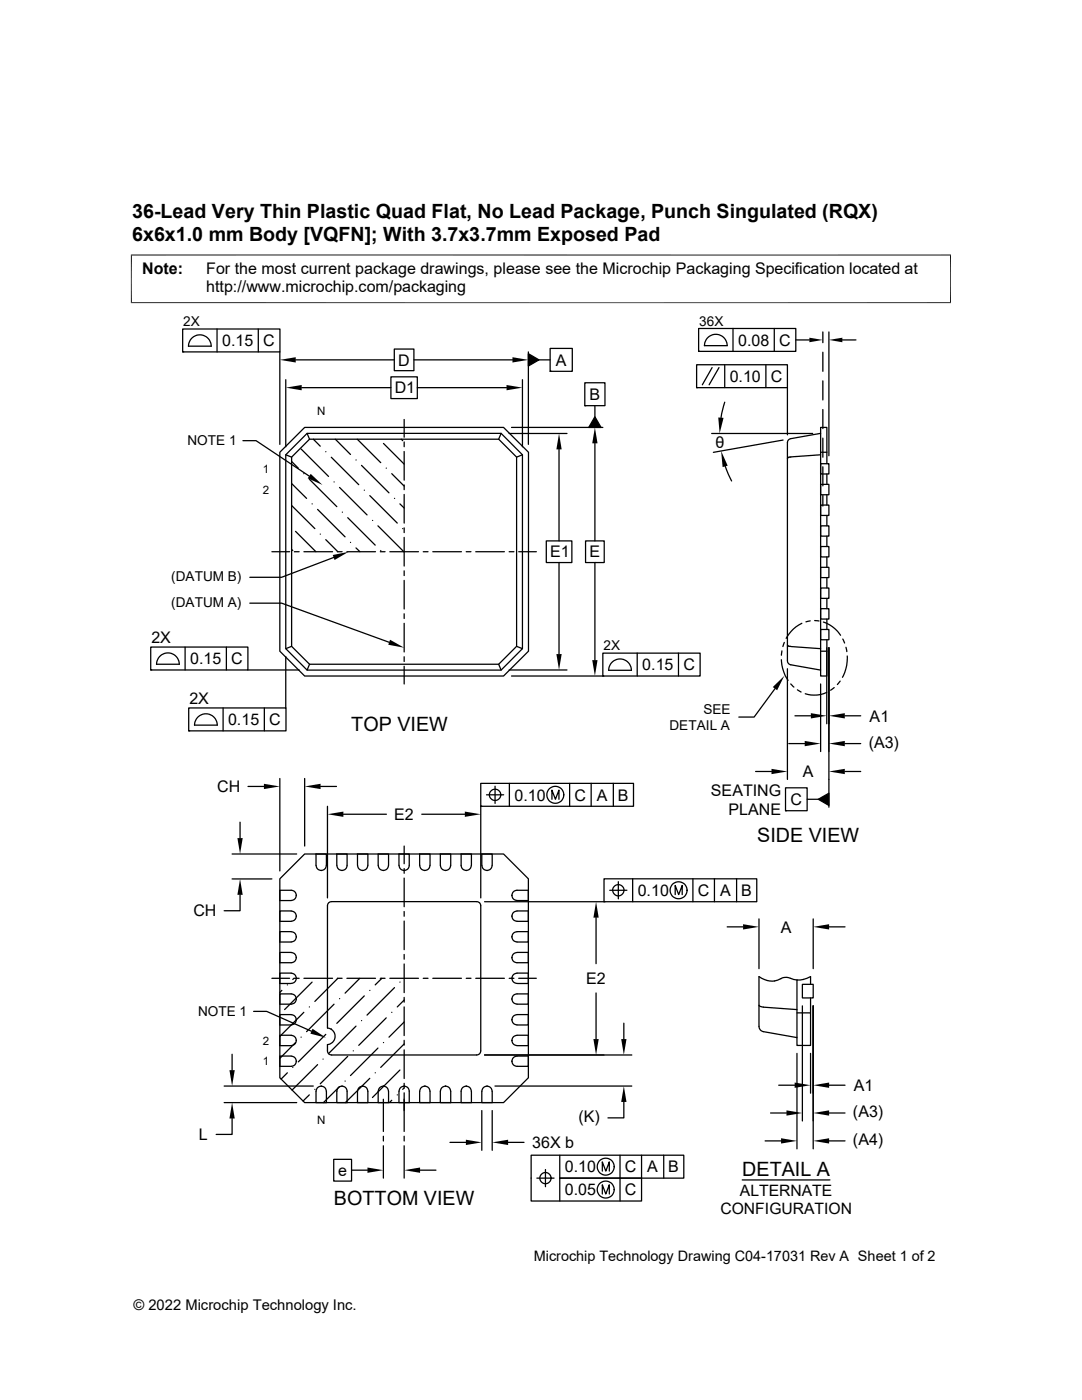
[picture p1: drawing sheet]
<svg xmlns="http://www.w3.org/2000/svg" width="216mm" height="279mm" viewBox="0 0 216 279" stroke-linecap="round" stroke-linejoin="round" font-family="sans-serif">
<g fill="none" stroke="#000" stroke-width=".25">
<path d="M36.4 65.7h19.5v4.5h-19.5zM36.4 70.2h.1M38.4 67.4a2.27 2.27 0 0 1 2.4-.4 2.27 2.27 0 0 1 1.3 2.1h-4.5l.2-.9zM43.3 65.7v4.5M51.5 65.7v4.5M55.8 70.2v18.5M57 75.8v13.4M59 71.8h19.7M60.2 77.4h17.8M78 75.2h5.3v4.3h-5.3zM78.7 69.7h3.9v4.3h-3.9zM82.6 71.8h19.7"/>
<path d="M83.3 77.4h17.8M104.2 75.8v13.4M105.4 70.6l2.1 1.2-2.1 1.2zM105.4 70.2v18.5M107.5 71.8h2.3M109.8 69.5h4.4v4.6h-4.4zM109.8 74.1h.1M116.7 76.4h4v4.6h-4zM139 72.8h18.1v4.6h-18.1zM139 77.4h.1M139.4 65.6h19.4v4.5h-19.4zM139.4 70.1h.1"/>
<path d="M140.5 69h4.6a2.26 2.26 0 0 0-2.3-2.3 2.26 2.26 0 0 0-2.2 2.3M142.1 73.4l-2 3.4M143.5 73.4l-2 3.4M144.6 72.8v4.6M146.3 65.6v4.5M152.8 72.8v4.6M154.5 65.6v4.5M157.1 77.4v9.4M158.8 67.8h2.7M164.2 66.3v2.1M164.2 70.3v3.8M164.2 76v3.8"/>
<path d="M165.4 66.3v24.7M168.1 67.8h2.7M48.5 87.9h2.6l10.6 7.1M57 90.8l1.2 .4M58.2 91.2l3.6-3.5h37.7l3.6 3.5v37.8l-3.6 3.6h-37.7l-3.6-3.6zM58.2 96.5l3 3M58.2 92.1l1.3 1.3M60.1 89.6l5.5 5.5M60.6 94.5h.1M60.8 85.3h39.7l5 5v39.7l-5 4.9h-39.7l-5-4.9v-39.7zM61.3 86.5l.5 1.2M61.3 86.5h38.7l4.2 4.3v38.7l-4.2 4.2h-38.7l-4.3-4.2v-38.7z"/>
<path d="M61.7 95.6l5.5 5.5M62.5 87.7l1.4 1.3M65 90.1h.1M66.1 91.2l5.5 5.5M66.7 96.2h.1M66.9 87.7l3 3M67.8 97.3l5.4 5.5M71 91.8h.1M71.3 87.7l4.7 4.6M72.1 92.9l5.5 5.5M72.7 97.8h.1M73.8 98.9l5.5 5.5"/>
<path d="M76.5 88.5l4.1 4.1M77.1 93.4h.1M78.2 94.5l2.4 2.5M78.7 99.5h.1M80.1 87.7l.2 .2M80.6 83.7v3.5M80.6 88.2v1M80.6 90.1v5.7M80.6 96.8v.9M80.6 98.7v5.7M100 86.5l-.5 1.2M101.6 86.5h11.5"/>
<path d="M102.1 85.3h18.2M104.2 90.8l-1.1 .4M111.5 89.7v18.3M116.7 81h.1M118.7 83.2l1.2 2.1h-2.4zM118.7 81v2.2M118.7 88.5v19.4M142 86.5h20.2M144.6 80.3l-.7 3.1M144.7 93.1l1.3 2.9M156.3 87.8l-14 2.5M157.2 91.4l-.1 .1"/>
<path d="M157.4 91.3l-.2 .1M157.6 91.2l-.2 .1M163.7 86.5l-5.9 1a.81 .81 0 0 0-.7 .8v43.6a.81 .81 0 0 0 .7 .8l5.9 1M163.7 90.8l-6.1 .4M163.7 90.3h1.3M163.7 96.7h1.7v2h-1.7zM163.7 92.5h1.7v2.1h-1.7zM164.2 81.7v3.8M164.2 87.4v3.8M164.2 93.2v3.8M164.2 98.9v2.1M165 92.5v-7.2h-1.3v49.6h1.3v-7.2"/>
<path d="M165 94.6v2.1M165 98.7v2.1M54.3 110.1h3.5M58.2 100.9l4.6 4.6M58.2 109.6l.2 .3M58.7 110.1h1M59 106l4 4.1M60.6 110.1h5.8M62.3 100.6h.1M63.4 101.7l5.5 5.4M63.9 106.6h.1M65 107.7l2.4 2.4"/>
<path d="M66.6 111.3l-10.4 3.9h-6.4M67.3 110.1h1M68.3 102.2h.1M69.2 110.1h5.7M69.4 103.3l5.5 5.5M69.9 108.2h.1M71 109.3l.8 .8M74.3 103.9h.1M75.4 104.9l5.2 5.2M75.9 110.1h.9M76 109.9h.1M77.8 110.1h5.7"/>
<path d="M79.8 100.6l.8 .8M80.3 105.5h.1M80.6 105.3v1M80.6 107.3v5.7M80.6 113.9v1M80.6 115.8v5.7M84.5 110.1h.9M86.4 110.1h5.7M93 110.1h1M94.9 110.1h5.7M101.6 110.1h1M103.5 110.1h3.5"/>
<path d="M109 107.9h5.1v4.4h-5.1zM111.5 112.3v18.2M116.8 107.9h3.8v4.4h-3.8zM118.7 112.3v19.4M163.7 117.3h1.7v2.1h-1.7zM163.7 113.2h1.7v2.1h-1.7zM163.7 109.1h1.7v2h-1.7zM163.7 104.9h1.7v2.1h-1.7zM163.7 100.8h1.7v2.1h-1.7zM165 102.9v2M165 107v2.1M165 111.1v2.1"/>
<path d="M165 115.3v2M165 119.4v2.1M30.1 129.1h19.4v4.6h-19.4zM30.1 133.7h.1M35.8 132.6a2.26 2.26 0 0 0-2.3-2.3 2.26 2.26 0 0 0-2.3 2.3h4.6M36.9 129.1v4.6M45.2 129.1v4.6M49.4 133.7h10.3M49.8 120.4h6.4l21.5 7.8M57 131v10.3M58.2 129l-1.2 .5M61.8 132.6l-.5 1.1"/>
<path d="M80.6 122.5v.9M80.6 124.4v5.7M80.6 131.1v.9M80.6 133v3.5M99.5 132.6l.5 1.1M101.6 133.7h11.5M102.1 134.9h18.2M103.1 129l1.1 .5M120.3 130.3h19.4v4.6h-19.4zM120.3 134.9h.1M121.4 133.8h4.6a2.26 2.26 0 0 0-2.3-2.3 2.26 2.26 0 0 0-2.2 2.3M127.1 130.3v4.6"/>
<path d="M135.4 130.3v4.6M154.6 137.4l-4.1 5.7h-3.1M155.9 131.7l.3 1.8 .5 1.3 .5 1M156 129.9l-.1 .9M156.5 128.2l-.3 .8M157.1 128.7l.3 .2M157.1 133.5v22.1M157.4 128.9l.4 .1M157.8 136.5l.6 .6M157.8 129l5.9 .5M159.1 137.7l.8 .4M160 124.4l-1.7 1.1-1.4 1.9"/>
<path d="M161.7 123.9l-.9 .2M162.6 123.8l.8 .1M163.7 136.5v13.5M163.7 130h1.3M163.7 125.6h1.7v2.1h-1.7zM163.7 121.5h1.7v2h-1.7zM164.3 124.1a6.5 6.5 0 0 1 3.4 2.7M165 129.3v15.1M165 138.2a5.8 5.8 0 0 1-4.3 .3M165 123.5v2.1M165.4 129.3v31.8M166.5 137.2l-.8 .6"/>
<path d="M167.6 135.9l-.5 .7M168.2 127.5l.3 .8M168.8 129.2l.2 .8M169.1 130.9l-.1 1.9-.4 1.4-.5 1M37.7 141.3h19.4v4.6h-19.4zM37.7 145.9h.1M39.6 143a2.27 2.27 0 0 1 2.4-.3 2.27 2.27 0 0 1 1.3 2h-4.5l.2-.9zM44.5 141.3v4.6M49.5 157h3.2M52.7 141.3v4.6M55.8 155.4v18.4M60.8 155.4v13.4"/>
<path d="M64 157h3.1M95.9 156.3h30.5v4.6h-30.5zM97.1 158.6h3.4M98.8 156.9v3.4M101.6 156.3v4.6M110.1 159.5v-1.8l.7 1.8 .7-1.8v1.8M113.7 156.3v4.6M118 156.3v4.6M122.4 156.3v4.6M150.8 154h3.1M156.7 157.2h4.4v4.6h-4.4zM157.4 148.4h3.2"/>
<path d="M158.6 142.9h3.2M161.1 159.5h2.2M163.3 159.5l2.1-1.2v2.4zM168.6 142.9h3.1M168.6 148.4h3.1M168.6 154h3.1M46.3 170.4h12.9M46.3 175.4h8M47.9 178.6v3.2h-3.2M47.9 164.1v3.2M58.1 179.7a1.02 1.02 0 0 0 1-1 1.02 1.02 0 0 0-1-1h-2.3v2h2.3M59.1 178.7h.1"/>
<path d="M60.8 170.4h39.7l4.9 5v39.7l-4.9 4.9h-39.7l-5-4.9v-39.7zM64.1 173.7h.1M65.1 172.7v-2.3h-2v2.3a1.02 1.02 0 0 0 1 1 1.02 1.02 0 0 0 1-1M65.3 160.9v18.3M67.2 172.7v-2.3h2.1v2.3a1.02 1.02 0 0 1-1.1 1 1.02 1.02 0 0 1-1-1M68.2 173.7h.1M68.5 162.5h8.6M72.4 173.7h.1M73.4 172.7v-2.3h-2.1l.1 2.3a1.02 1.02 0 0 0 1 1 1.02 1.02 0 0 0 1-1M75.5 170.4h2v2.3a1.02 1.02 0 0 1-1 1 1.02 1.02 0 0 1-1-1zM76.5 173.7h.1M79.6 170.4h2.1v2.3a1.02 1.02 0 0 1-1.1 1 1.02 1.02 0 0 1-1-1z"/>
<path d="M80.6 173.7h.1M80.6 168.8v3.6M80.6 173.3v1M80.6 175.2v5.8M83.7 170.4h2.1v2.3a1.02 1.02 0 0 1-1 1 1.02 1.02 0 0 1-1-1zM84.2 162.5h8.6M84.8 173.7h.1M87.9 172.7v-2.3h2v2.3M87.9 172.7a1.02 1.02 0 0 0 1 1 1.02 1.02 0 0 0 1-1M88.9 173.7h.1M93 173.7h.1M94.1 172.7v-2.3h-2.1v2.3a1.02 1.02 0 0 0 1 1 1.02 1.02 0 0 0 1-1"/>
<path d="M95.9 160.9h.1M95.9 160.9v18.3M96.1 172.7v-2.3h2.1v2.3M96.2 172.7a1.02 1.02 0 0 0 1 1 1.02 1.02 0 0 0 1-1M96.7 180h23.8M97.2 173.7h.1M102.1 178.7h.1M102.2 178.7a1.01 1.01 0 0 0 1 1M102.2 178.7a1.01 1.01 0 0 1 1-1h2.2v2h-2.2M120.5 175.4h30.5v4.6h-30.5zM120.5 180h.1M121.7 177.7h3.4"/>
<path d="M122.2 177.7a1.14 1.14 0 0 1 1.6-1.2 1.14 1.14 0 0 1 .4 1.9 1.14 1.14 0 0 1-1.9-.3v-.4M123.4 176v3.4M126.2 175.4v4.6M134.7 178.5v-1.8l.7 1.8 .7-1.8v1.8M138.3 175.4v4.6M142.6 175.4v4.6M147 175.4v4.6M156.7 161.8h.1M54.3 195.2h3.5M55.8 198.4h2.3a1.02 1.02 0 0 1 1 1 1.02 1.02 0 0 1-1 1h-2.3zM56.2 197.7l-.4 .4M57.3 196.6h.1"/>
<path d="M58.1 181.8h-2.3v2.1h2.3a1.02 1.02 0 0 0 1-1.1 1.02 1.02 0 0 0-1-1M58.1 185.9h-2.3v2.1h2.3M58.1 190.1h-2.3v2h2.3a1.02 1.02 0 0 0 1-1 1.02 1.02 0 0 0-1-1M58.1 194.2h-2.3v2.1h2.3M58.1 185.9a1.02 1.02 0 0 1 1 1.1 1.02 1.02 0 0 1-1 1M58.1 194.2a1.02 1.02 0 0 1 1 1 1.02 1.02 0 0 1-1 1.1M58.7 195.2l-.3 .3M58.7 195.2h1M59.1 199.4h.1M59.1 191.1h.1M59.1 187h.1M59.1 182.8h.1"/>
<path d="M60.6 195.2h5.8M62.3 196l-5.5 5.5M65.6 180.2l.6-.3h28.9a.8 .8 0 0 1 .8 .9v28.9a.8 .8 0 0 1-.8 .8h-28.9a.8 .8 0 0 1-.9-.8v-1.2a1.66 1.66 0 0 0 1.6-1.7 1.66 1.66 0 0 0-1.6-1.6v-24.4zM67.3 195.2h1M67.4 195.2l-4.6 4.7M67.8 199.3h.1M69.2 195.2h5.7M71.8 195.2l-2.9 3M72.7 198.8l-5.5 5.4M73.8 197.7h.1M75.9 195.2h.9M76.2 195.2l-1.3 1.4"/>
<path d="M77.8 195.2h5.7M78.7 197.1l-5.5 5.5M79.8 196h.1M80.6 199.6l-1.3 1.4M80.6 181.9v1M80.6 183.8v5.7M80.6 190.5v.9M80.6 192.4v5.7M80.6 199.1v.9M84.5 195.2h.9M86.4 195.2h5.7M93 195.2h1"/>
<path d="M94.9 195.2h5.7M101.6 195.2h1M102.1 199.4h.1M102.1 191.1h.1M102.1 187h.1M102.1 182.8h.1M102.2 187a1.01 1.01 0 0 0 1 1M102.4 198.6l.8-.2h2.2v2h-2.2a1.04 1.04 0 0 1-1-.6 1.04 1.04 0 0 1 .2-1.2zM103.2 194.2a1.02 1.02 0 0 0-1 1 1.02 1.02 0 0 0 1 1.1M103.2 190.1a1.01 1.01 0 0 0-1 1M103.2 185.9a1.01 1.01 0 0 0-1 1.1M103.2 181.8a1.01 1.01 0 0 0-1 1"/>
<path d="M103.2 194.2h2.2v2.1h-2.2M103.2 190.1h2.2v2h-2.2a1.01 1.01 0 0 1-1-1M103.2 185.9h2.2v2.1h-2.2M103.2 181.8h2.2v2.1h-2.2a1.01 1.01 0 0 1-1-1.1M103.5 195.2h3.5M118.9 183.1v9.2M118.9 198.2v9.2M145.1 185h3.2M151.4 183.4v9.9M155.8 195.3a2.49 2.49 0 0 1 2.6 .2l.6 .1M155.8 195.3a3.9 3.9 0 0 1-4.4-.4v9.9a1.06 1.06 0 0 0 .9 1.1l6.7 1.2M159 195.6v13h2.7v-9.4"/>
<path d="M159 195.6a4.9 4.9 0 0 0 2.7-.7v1.5M160.1 196.4h2.2v2.8h-2.2zM162.3 183.4v9.9M165.4 185h3.2M44.7 216.7h17.8M46.3 210.4v3.2M50.6 201.8h2.6l8.9 4M55.8 206.6h2.3a1.02 1.02 0 0 1 1 1 1.02 1.02 0 0 1-1 1.1h-2.3zM55.8 210.8h2.3a1.02 1.02 0 0 1 1 1 1.02 1.02 0 0 1-1 1h-2.3zM57.3 214.1l-1.2 1.2M58.1 204.5a1.02 1.02 0 0 0 1-1 1.02 1.02 0 0 0-1-1h-2.3v2.1h2.3M58.4 213h.1"/>
<path d="M59 208.1l-3.2 3.1M59.1 211.8h.1M59.1 207.6h.1M59.1 203.5h.1M60.1 207h.1M60.6 202l-4.8 4.8M61.7 218.5l-1.2 1.2M61.7 201h.1M62.8 217.4h.1M63.4 212.5l-5.1 5.1M64.1 216.8a1.01 1.01 0 0 0-1 1v2.2h2v-2.2M64.1 216.7h.1"/>
<path d="M64.1 216.8a1.01 1.01 0 0 1 1 1M64.5 211.4h.1M65 206.4l-5.5 5.5M66.1 205.3h.1M66.7 200.4l-5.5 5.5M67.8 216.9l-3.3 3.1M68.2 216.8a1.01 1.01 0 0 0-1 1M68.2 216.7h.1M68.2 216.8a1.01 1.01 0 0 1 1.1 1v2.2h-2.1v-2.2M68.9 215.8h.1M69.4 210.8l-5.5 5.5M70.5 209.7h.1"/>
<path d="M71 204.8l-5.4 5.5M72.1 203.7h.1M72.4 216.8a1.01 1.01 0 0 0-1 1l-.1 2.2h2.1v-2.2M72.4 216.7h.1M72.4 216.8a1.01 1.01 0 0 1 1 1M73.8 215.2l-4.9 4.8M74.9 214.1h.1M75.4 209.2l-5.5 5.5M75.8 217.1a1.02 1.02 0 0 1 1.1-.2 1.02 1.02 0 0 1 .6 .9v2.2h-2v-2.2zM76.5 216.7h.1M76.5 219.4v6.4M76.5 208.1h.1"/>
<path d="M77.1 203.1l-5.5 5.5M78.2 202h.1M78.2 219.6l-.5 .4M79.3 218.5h.1M79.8 213.6l-5.5 5.4M79.9 217.1a1.02 1.02 0 0 1 1.1-.2 1.02 1.02 0 0 1 .7 .9v2.2h-2.1v-2.2zM80.6 208.3l-4.6 4.7M80.6 204l-3 3M80.6 216.7h.1M80.6 216.2v.9l-.3 .3M80.6 201v5.7M80.6 207.6v1"/>
<path d="M80.6 209.5v5.7M80.6 218.1v7.7M84.1 217.1a1.02 1.02 0 0 1 1.1-.2 1.02 1.02 0 0 1 .6 .9v2.2h-2.1v-2.2zM84.8 216.7h.1M88.9 216.8a1.01 1.01 0 0 0-1 1M88.9 216.7h.1M88.9 216.8a1.01 1.01 0 0 1 1 1M89.9 217.8v2.2h-2v-2.2M93 216.8a1.01 1.01 0 0 1 1 1M93 216.8a1.01 1.01 0 0 0-1 1v2.2h2.1v-2.2M93 216.7h.1M96.7 210.5h29.4"/>
<path d="M97.2 216.8a1.01 1.01 0 0 0-1 1M97.2 216.7h.1M97.2 216.8a1.01 1.01 0 0 1 1 1M98.2 217.8v2.2h-2.1v-2.2M98.8 216.7h27.3M102.1 211.8h.1M102.1 207.6h.1M102.1 203.5h.1M102.2 203.5a1.01 1.01 0 0 0 1 1M102.2 203.5a1.01 1.01 0 0 1 1-1h2.2v2.1h-2.2M102.4 211.1l.8-.3h2.2v2h-2.2a1.02 1.02 0 0 1-1-.6 1.02 1.02 0 0 1 .2-1.1zM102.4 206.9l.8-.3h2.2v2.1h-2.2a1.04 1.04 0 0 1-1-.7 1.04 1.04 0 0 1 .2-1.1z"/>
<path d="M124.5 219.9v3.2h-3.2M124.5 204.2v3.2M151.4 200.6l.3 .3 .6 .1 6.7 .5M155.4 216.6h3.2M159 210.2v19.1M159 202.1h2.7M160.1 200.7v23M161.7 210.2v8M162.3 200.7v28.6M165.4 216.6h3.2M44.7 220h14.5M46.3 223.2v3.2h-3.2"/>
<path d="M66.6 231.4h3.5v4.3h-3.5zM70.1 233.5h3.2M76.5 226.8v.9M76.5 228.7v6.4M80.6 226.8v.9M80.6 228.7v6.4M83.8 233.5h3.2M89.8 228h3.2M96.1 221.6v8M98.2 221.6v8M101.4 228h3.2M107.1 235.1h3.5"/>
<path d="M108.8 233.4v3.4M111.7 230.5v4.6h16.3v4.6h-22v-9.2h30.4v4.6h-24.7v4.6M120.2 233.7v-1.8l.7 1.8 .7-1.8v1.8M120.2 238.3v-1.8l.7 1.8 .7-1.8v1.8M123.7 230.5v9.2M128 230.5v4.6M132.4 230.5v4.6M148.1 235.5h17.5M152.7 227.7h3.2M153.8 222.1h3.1M165.4 222.1h3.2M165.4 227.7h3.2"/>
<circle cx="98.8" cy="158.6" r="1.13"/>
<circle cx="110.8" cy="158.6" r="1.69"/>
<circle cx="135.4" cy="177.7" r="1.69"/>
<circle cx="108.8" cy="235.1" r="1.12"/>
<circle cx="120.9" cy="232.8" r="1.69"/>
<circle cx="120.9" cy="237.4" r="1.69"/>
</g>
<path d="M26.1 50.9h163.7M26.2 50.8v9.7M189.7 50.8v9.7M26.1 60.4h163.7" fill="none" stroke="#000" stroke-width=".2"/>
<g fill="#000">
<path d="M55.8 71.8l3.2-.5v1zM57 77.4l3.2-.6v1.1zM101.1 76.8l3.1 .6-3.1 .5zM102.3 71.3l3.1 .5-3.1 .5zM105.4 70.6l2.1 1.2-2.1 1.2zM161.5 67.4l2.7 .4-2.7 .5zM165.4 67.8l2.7-.4v.9zM62 94.6l2.3 2.2-2.9-1.3zM111.5 86.5l.6 3.2h-1.1zM118.7 85.3l.5 3.2h-1zM118.7 83.2l1.2 2.1h-2.4zM143.9 90l1.3 2.9-1 .3z"/>
<path d="M143.3 83.3l1.1 .1-.8 3.1zM66.4 110.8l3.2-.7-2.8 1.7zM77.8 127.7l2.8 1.6-3.1-.6zM111 130.5h1.1l-.6 3.2zM118.2 131.7h1l-.5 3.2zM154.2 137.1l2.3-2.2-1.4 2.9zM52.7 156.4l3.1 .6-3.1 .5zM60.8 157l3.2-.6v1.1zM153.9 153.4l3.2 .6-3.2 .5zM160.6 147.9l3.1 .5-3.1 .5zM161.8 142.3l3.2 .6-3.2 .5zM163.3 159.5l2.1-1.2v2.4z"/>
<path d="M165.4 142.9l3.2-.6v1.1zM165.4 148.4l3.2-.5v1zM165.4 154l3.2-.6v1.1zM47.4 167.3h1l-.5 3.1zM47.9 175.4l.5 3.2h-1zM65.3 162.5l3.2-.5v1zM92.8 162l3.1 .5-3.1 .5zM118.9 180l.6 3.1h-1.1zM148.3 184.4l3.1 .6-3.1 .5zM162.3 185l3.1-.6v1.1zM45.8 213.6h1l-.5 3.1zM62.4 205.3l2.6 1.8-3.1-.8z"/>
<path d="M118.4 207.4h1.1l-.6 3.1zM124 207.4h1l-.5 3.1zM124.5 216.7l.5 3.2h-1zM158.6 216l3.1 .6-3.1 .5zM162.3 216.6l3.1-.6v1.1zM46.3 220l.5 3.2h-1zM73.3 233l3.2 .5-3.2 .6zM80.6 233.5l3.2-.5v1.1zM93 227.5l3.1 .5-3.1 .5zM98.2 228l3.2-.5v1zM155.9 227.2l3.1 .5-3.1 .5zM156.9 221.6l3.2 .5-3.2 .6z"/>
<path d="M162.3 222.1l3.1-.5v1.1zM162.3 227.7l3.1-.5v1z"/>
</g>
<g font-size="3.9">
<text x="26.4" y="43.5">36-Lead Very Thin Plastic Quad Flat, No Lead Package, Punch Singulated (RQX)</text>
<text x="26.4" y="48.1">6x6x1.0 mm Body [VQFN]; With 3.7x3.7mm Exposed Pad</text>
<text x="70.1" y="145.9">TOP VIEW</text>
<text x="151.1" y="168.1">SIDE VIEW</text>
<text x="148.1" y="234.7">DETAIL A</text>
<text x="66.6" y="240.5">BOTTOM VIEW</text>
</g>
<g font-size="3.2">
<text x="28.4" y="54.7">Note:</text>
<text x="41.1" y="58.3">http://www.microchip.com/packaging</text>
<text x="41.1" y="54.7">For the most current package drawings, please see the Microchip Packaging Specification located at</text>
<text x="44.3" y="69.1">0.15</text>
<text x="52.5" y="69.1">C</text>
<text x="147.3" y="69">0.08</text>
<text x="155.5" y="69">C</text>
<text x="79.4" y="73">D</text>
<text x="110.9" y="73">A</text>
<text x="145.6" y="76.2">0.10</text>
<text x="153.8" y="76.2">C</text>
<text x="78.8" y="78.5">D1</text>
<text x="117.6" y="79.8">B</text>
<text x="142.8" y="89.3">θ</text>
<text x="109.8" y="111.3">E1</text>
<text x="117.6" y="111.3">E</text>
<text x="30.2" y="128.4">2X</text>
<text x="37.9" y="132.6">0.15</text>
<text x="46.1" y="132.6">C</text>
<text x="128.2" y="133.8">0.15</text>
<text x="136.4" y="133.8">C</text>
<text x="37.8" y="140.6">2X</text>
<text x="173.5" y="144">A1</text>
<text x="45.5" y="144.7">0.15</text>
<text x="53.7" y="144.7">C</text>
<text x="173.3" y="149.2">(A3)</text>
<text x="160.2" y="155.1">A</text>
<text x="43.3" y="158.1">CH</text>
<text x="102.7" y="159.8">0.10</text>
<text x="114.6" y="159.8">C</text>
<text x="119.1" y="159.8">A</text>
<text x="123.3" y="159.8">B</text>
<text x="141.9" y="158.9">SEATING</text>
<text x="157.7" y="160.7">C</text>
<text x="78.6" y="163.6">E2</text>
<text x="145.4" y="162.7">PLANE</text>
<text x="127.3" y="178.8">0.10</text>
<text x="139.2" y="178.8">C</text>
<text x="143.7" y="178.8">A</text>
<text x="147.9" y="178.8">B</text>
<text x="38.6" y="182.9">CH</text>
<text x="155.8" y="186.1">A</text>
<text x="116.9" y="196.4">E2</text>
<text x="170.4" y="217.7">A1</text>
<text x="39.7" y="227.5">L</text>
<text x="115.4" y="223.9">(K)</text>
<text x="170.2" y="222.9">(A3)</text>
<text x="106.2" y="229.1">36X b</text>
<text x="112.7" y="234">0.10</text>
<text x="124.7" y="234">C</text>
<text x="129.2" y="234">A</text>
<text x="133.3" y="234">B</text>
<text x="170.2" y="228.5">(A4)</text>
<text x="67.5" y="234.7">e</text>
<text x="112.7" y="238.5">0.05</text>
<text x="124.7" y="238.5">C</text>
</g>
<g font-size="3.1">
<text x="147.6" y="238.8">ALTERNATE</text>
<text x="143.7" y="242.4">CONFIGURATION</text>
</g>
<g font-size="2.9">
<text x="106.5" y="251.7">Microchip Technology Drawing C04-17031 Rev A Sheet 1 of 2</text>
<text x="26.6" y="261.3">© 2022 Microchip Technology Inc.</text>
</g>
<g font-size="2.7">
<text x="36.6" y="65">2X</text>
<text x="139.5" y="65">36X</text>
<text x="37.4" y="88.9">NOTE 1</text>
<text x="34.1" y="115.9">(DATUM B)</text>
<text x="34.1" y="121.1">(DATUM A)</text>
<text x="120.4" y="129.7">2X</text>
<text x="140.4" y="142.5">SEE</text>
<text x="133.6" y="145.7">DETAIL A</text>
<text x="39.5" y="202.8">NOTE 1</text>
</g>
<g font-size="2.3">
<text x="63.3" y="82.8">N</text>
<text x="52.5" y="94.4">1</text>
<text x="52.5" y="98.6">2</text>
<text x="52.5" y="208.5">2</text>
<text x="52.5" y="212.6">1</text>
<text x="63.3" y="224.2">N</text>
</g>
</svg>
